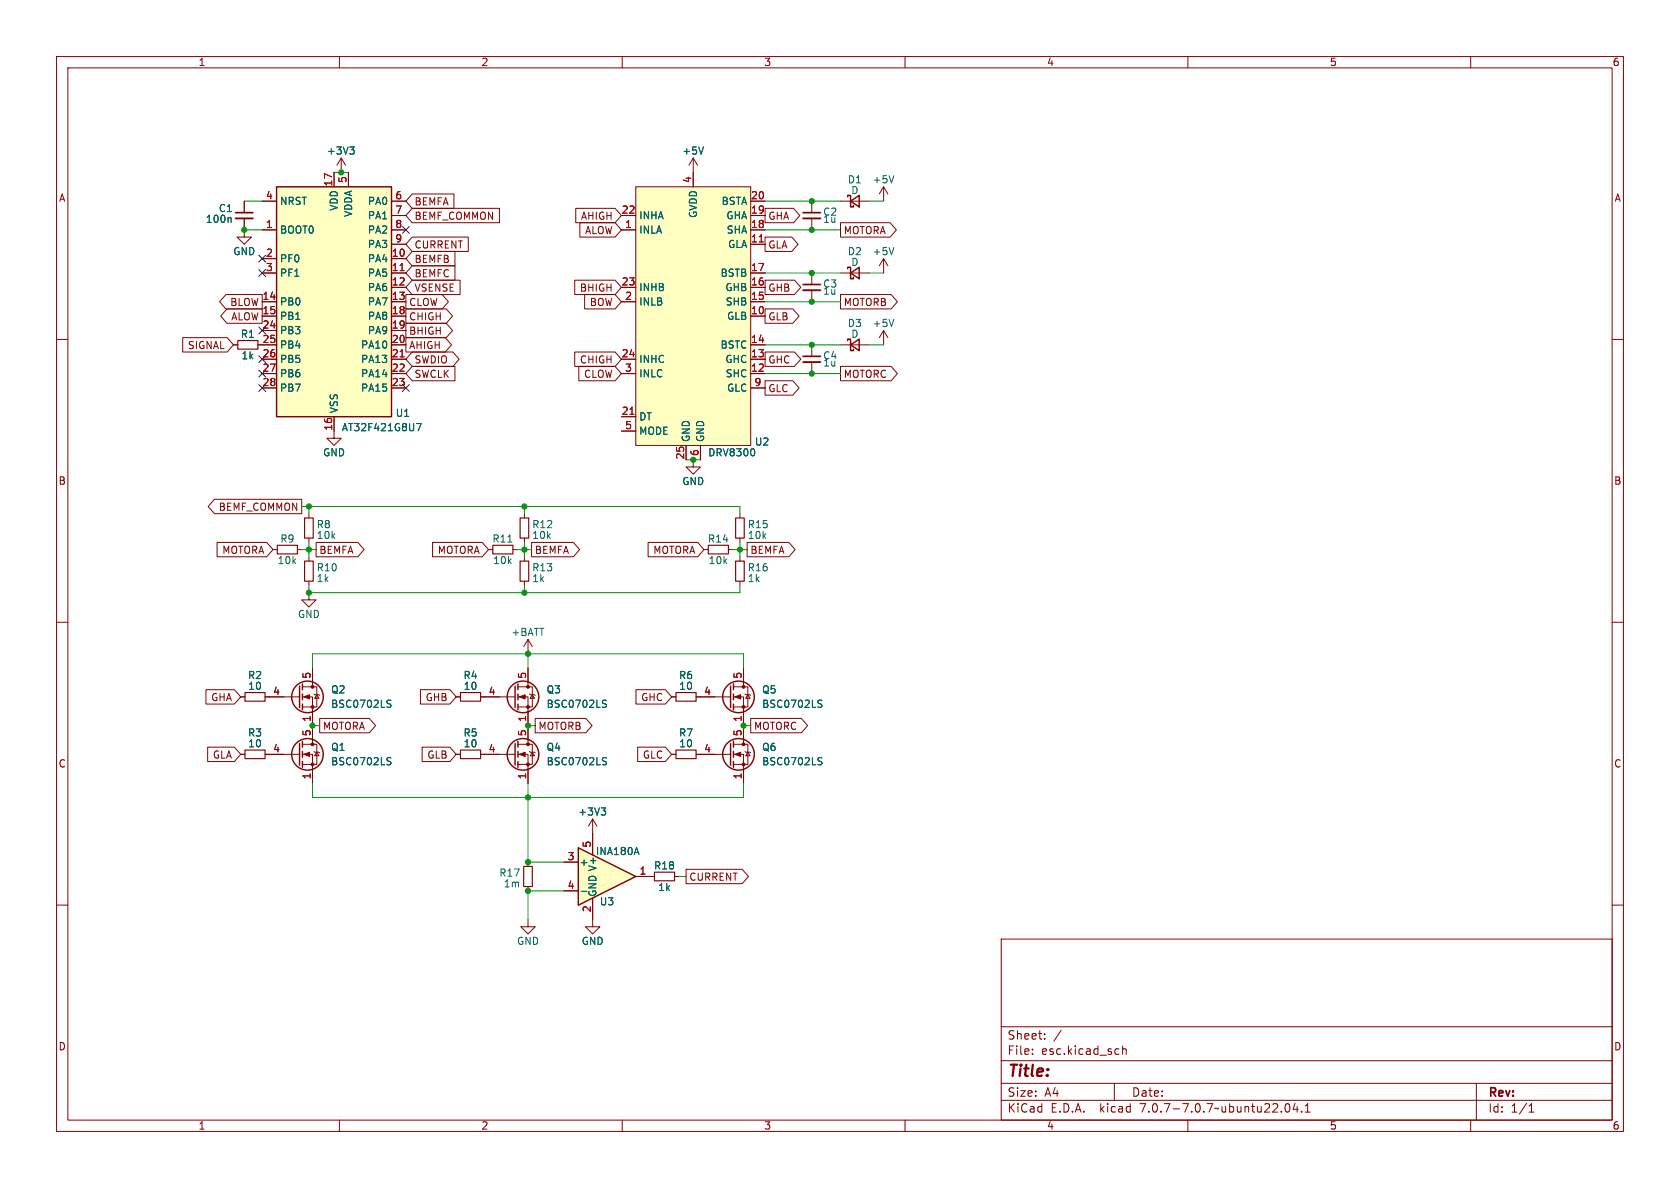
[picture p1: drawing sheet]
<svg xmlns="http://www.w3.org/2000/svg" width="297mm" height="210mm" viewBox="0 0 297 210" stroke-linecap="round" stroke-linejoin="round" font-family="sans-serif">
<g fill="none" stroke="#840000" stroke-width=".18">
<path d="M10 10h277v190h-277zM12 12h273v186h-273zM60 10v2M110 10v2M160 10v2M210 10v2M260 10v2M143.5 35.6v2M143.5 38.6v2M148.6 35.6h5.1M156.2 33l-.8 1.3M156.2 33v2.6"/>
<path d="M156.2 33l.8 1.3M10 60h2M143.5 48.3v2M143.5 51.3v2M148.6 48.3h5.1M156.2 45.7v2.6M156.2 45.7l-.8 1.3M156.2 45.7l.8 1.3M285 60h2M148.6 61h5.1M48.3 97.2h.7M52.6 97.2h.7"/>
<path d="M54.6 90.8v.8M54.6 95.1v.8M54.6 98.4v.8M10 110h2M54.6 104.8v1.2h1.3l-1.3 1.3-1.3-1.3h1.3M54.6 102.7v.8M55.2 118.1v3.3M93.3 113v2.6M93.3 118.1v3.3M93.3 113l-.7 1.3M93.3 113l.8 1.3M285 110h2"/>
<path d="M42.5 133.4h.8M42.5 123.2h.8M46.9 133.4h6.1M46.9 123.2h6.1M53.5 133.4h1.7v5M53.5 131.6h2.5v3.5h-2.5M53.5 123.2h1.7v8.4M53.5 121.4h2.5v3.6h-2.5M55.5 132.8l.1 .2h.8l.1 .1M55.5 122.7l.1 .1h.8l.1 .1M56 133l.4 .6h-.8zM56 122.8l.4 .6h-.8z"/>
<path d="M80.6 133.4h.8M80.6 123.2h.8M85 133.4h6.1M85 123.2h6.1M91.6 133.4h1.7v5M91.6 131.6h2.5v3.5h-2.5M91.6 123.2h1.7v8.4M91.6 121.4h2.5v3.6h-2.5M93.6 132.8l.1 .2h.8l.1 .1M93.6 122.7l.1 .1h.8l.1 .1M94.1 133l.4 .6h-.8zM94.1 122.8l.4 .6h-.8z"/>
<path d="M10 160h2M285 160h2M177 166h108v32h-108zM60 198v2M110 198v2M160 198v2M177 194.5h108M177 191.5h108M177 187.5h108M177 181.5h108M182.5 186.3v.1M182.5 185.5v.1"/>
<path d="M184.7 183.6v.1M184.7 182.8v.1M187.6 182.1l-1.3 2M197 191.5v3M197.7 185.4l.1 .1M197.8 186.3l-.1 .1M198.5 184.9v1.5M198.5 185.5l.2-.1 .3 .1 .1 .9M210 198v2M227.3 195.2l.2-.1a.81 .81 0 0 1 .6 .6 .81 .81 0 0 1-.3 .8l-.1 .1a.81 .81 0 0 1-.4-1.4zM229 195l-.4 1.1h.9M229.3 195.6v1"/>
<path d="M230.1 196.5v.1M230.7 196.6h.9M230.7 195.5l.5-.4v1.5M260 198v2M261 191.5v6.5M270.3 196.6h.9M270.3 195.5l.4-.4v1.5"/>
</g>
<g fill="none" stroke="#840000" stroke-width=".25">
<path d="M149.9 34.8v-.3h.5v2.1h.5v-.3M150.4 35.6l1.5-1.1v2.1zM149.9 47.5v-.3h.5v2.1h.5v-.3M150.4 48.3l1.5-1.1v2.1zM149.9 60.2v-.3h.5v2.1h.5v-.3M150.4 61l1.5-1.1v2.1zM53 121.3v3.8M53 131.4v3.9M53.5 120.9v1M53.5 122.7v1M53.5 124.5v1M53.5 131.1v1"/>
<path d="M53.5 132.8v1.1M53.5 134.6v1M91.1 121.3v3.8M91.1 131.4v3.9M91.6 120.9v1M91.6 122.7v1M91.6 124.5v1M91.6 131.1v1M91.6 132.8v1.1M91.6 134.6v1"/>
<circle cx="54.4" cy="123.2" r="2.79"/>
<circle cx="54.4" cy="133.3" r="2.79"/>
<circle cx="92.5" cy="123.2" r="2.79"/>
<circle cx="92.5" cy="133.3" r="2.79"/>
</g>
<g fill="#840000" stroke="#840000" stroke-width=".18">
<path d="M91.8 133.4l1-.4v.7z"/>
<path d="M91.8 123.2l1-.4v.8z"/>
<path d="M53.7 133.4l1-.4v.7z"/>
<path d="M53.7 123.2l1-.4v.8z"/>
<circle cx="93.3" cy="135.1" r=".25"/>
<circle cx="93.3" cy="131.6" r=".25"/>
<circle cx="93.3" cy="125" r=".25"/>
<circle cx="93.3" cy="121.4" r=".25"/>
<circle cx="55.2" cy="135.1" r=".25"/>
<circle cx="55.2" cy="131.6" r=".25"/>
<circle cx="55.2" cy="125" r=".25"/>
<circle cx="55.2" cy="121.4" r=".25"/>
</g>
<path d="M158 31.1l-.4 1.2M158 43.8l-.4 1.2M68.6 134.5l.4 .2 .1 .3-.2 .2h-.3M68.6 133.9l.5 .1M68.6 124.4l.4 .1 .1 .3-.2 .2h-.3M68.6 123.8h.5M106.7 134.5l.4 .2 .1 .3-.2 .2h-.3M106.7 124.4l.4 .1 .1 .3-.2 .2h-.3M106.7 133.9l.5 .1M106.7 123.8h.5" fill="none" stroke="#006464" stroke-width=".18"/>
<path d="M49 96.4h3.6v1.5h-3.6zM53.8 91.6h1.6v3.5h-1.6zM53.8 99.2h1.6v3.5h-1.6zM43.3 132.6h3.6v1.5h-3.6zM43.3 122.4h3.6v1.6h-3.6zM81.4 132.6h3.6v1.5h-3.6zM81.4 122.4h3.6v1.6h-3.6z" fill="none" stroke="#840000" stroke-width=".2"/>
<path d="M142 38.6h3M142 51.3h3" fill="none" stroke="#840000" stroke-width=".33"/>
<path d="M142 37.6h3M142 50.3h3" fill="none" stroke="#840000" stroke-width=".3"/>
<path d="M102.2 149.9l10.2 5-10.2 5.1z" fill="#ffffc2"/>
<g fill="none" stroke="#840000" stroke-width=".25">
<path d="M48.9 33h20.3v40.7h-20.3zM129.2 121.3v3.8M129.2 131.4v3.9M129.7 120.9v1M129.7 122.7v1M129.7 124.5v1M129.7 131.1v1M129.7 132.8v1.1M129.7 134.6v1M102.2 149.9l10.2 5-10.2 5.1z"/>
<circle cx="130.6" cy="123.2" r="2.79"/>
<circle cx="130.6" cy="133.3" r="2.79"/>
</g>
<g fill="none" stroke="#840000" stroke-width=".18">
<path d="M43.2 38.6v3.3h1.2l-1.2 1.3-1.3-1.3h1.3M43.2 35.6v2M46.4 35.6h2.5M59.1 30.5v2.5M60.3 27.9l-.7 1.3M60.3 27.9v2.6M60.3 27.9l.8 1.3M61.6 30.5v2.5M69.2 35.6h2.6M69.2 38.1h2.6M72.9 36.8h15.4v2.6h-15.4l-1.1-1.3zM72.9 34.3h7.3v2.5h-7.3l-1.1-1.2z"/>
<path d="M101.8 36.8h6.9l1.2 1.3-1.2 1.3h-6.9zM102.5 39.4h6.2l1.2 1.2-1.2 1.3h-6.2zM109.9 38.1h2.5M112.4 33h20.3v45.7h-20.3zM122.6 27.9l-.8 1.3M122.6 27.9v5.1M122.6 27.9l.7 1.3M132.7 35.6h2.6M132.7 38.1h2.6M135.3 36.8h5l1.1 1.3-1.1 1.3h-5zM148.6 39.4h8.8l1.1 1.2-1.1 1.3h-8.8zM32.3 59.7h7.9l1.1 1.3-1.1 1.2h-7.9z"/>
<path d="M39.9 52.1h6.5v2.5h-6.5l-1.1-1.3zM40.1 54.6h6.3v2.6h-6.3l-1.1-1.3zM46.4 40.6h2.5M46.4 45.7h2.5M46.4 48.3h2.5M46.4 53.3h2.5M46.4 55.9h2.5M46.4 58.4h2.5M69.2 40.6h2.6M69.2 45.7h2.6M69.2 48.3h2.6M69.2 50.8h2.6"/>
<path d="M69.2 53.3h2.6M69.2 55.9h2.6M69.2 58.4h2.6M69.2 43.2h2.6M71.8 52.1h6.4l1.1 1.2-1.1 1.3h-6.4zM71.8 54.6h7.1l1.1 1.3-1.1 1.3h-7.1zM71.8 57.1h7.1l1.1 1.3-1.1 1.3h-7.1zM71.8 59.7h6.9l1.1 1.3-1.1 1.2h-6.9zM72.9 44.4h7.5v2.6h-7.5l-1.1-1.3zM72.9 41.9h9.9v2.6h-9.9l-1.1-1.3zM72.9 47h7.5v2.5h-7.5l-1.1-1.2zM72.9 49.5h8.4v2.6h-8.4l-1.1-1.3z"/>
<path d="M101.6 49.5h7.1l1.2 1.3-1.2 1.3h-7.1zM103.4 52.1h5.3l1.2 1.2-1.2 1.3h-5.3zM109.9 40.6h2.5M109.9 50.8h2.5M109.9 53.3h2.5M132.7 40.6h2.6M132.7 48.3h2.6M132.7 50.8h2.6M132.7 53.3h2.6M132.7 55.9h2.6M132.7 43.2h2.6M135.3 49.5h5.2l1.1 1.3-1.1 1.3h-5.2z"/>
<path d="M135.3 54.6h4.9l1.1 1.3-1.1 1.3h-4.9zM135.3 41.9h4.7l1.1 1.3-1.1 1.3h-4.7zM148.6 52.1h8.9l1.2 1.2-1.2 1.3h-8.9zM156.2 58.4l-.8 1.3M156.2 58.4v2.6M156.2 58.4l.8 1.3M41.3 61h.7M45.6 61h3.3M46.4 63.5h2.5M46.4 66h2.5M46.4 68.6h2.5M59.1 73.7v3.8h1.2l-1.2 1.2-1.3-1.2h1.3"/>
<path d="M69.2 61h2.6M69.2 63.5h2.6M69.2 66h2.6M69.2 68.6h2.6M72.9 64.8h7.5v2.5h-7.5l-1.1-1.3zM72.9 62.2h7.2l1.1 1.3-1.1 1.3h-7.2l-1.1-1.3zM101.6 62.2h7.1l1.2 1.3-1.2 1.3h-7.1zM102.3 64.8h6.4l1.2 1.2-1.2 1.3h-6.4zM109.9 63.5h2.5M109.9 66h2.5M109.9 73.7h2.5M109.9 76.2h2.5"/>
<path d="M121.3 78.7v2.6M123.8 78.7v2.6M132.7 61h2.6M132.7 63.5h2.6M132.7 66h2.6M132.7 68.6h2.6M135.3 62.2h5.2l1.1 1.3-1.1 1.3h-5.2zM135.3 67.3h4.9l1.1 1.3-1.1 1.3h-4.9zM143.5 61v2M143.5 64v2M148.6 64.8h8.9l1.2 1.2-1.2 1.3h-8.9zM37.9 88.3h15.4v2.5h-15.4l-1.1-1.3z"/>
<path d="M38.4 95.9h8.7l1.2 1.3-1.2 1.2h-8.7zM55.9 95.9h7.4l1.1 1.3-1.1 1.2h-7.4zM76.5 95.9h8.7l1.2 1.3-1.2 1.2h-8.7zM86.4 97.2h.7M90.7 97.2h.7M92.7 90.8v.8M92.7 95.1v.8M92.7 98.4v.8M94 95.9h7.4l1.1 1.3-1.1 1.2h-7.4zM114.6 95.9h8.7l1.2 1.3-1.2 1.2h-8.7zM122.6 81.3v1.3h1.2l-1.2 1.2-1.3-1.2h1.3M124.5 97.2h.7"/>
<path d="M128.8 97.2h.7M130.8 90.8v.8M130.8 95.1v.8M130.8 98.4v.8M132.1 95.9h7.4l1.1 1.3-1.1 1.2h-7.4zM55.2 118.1v2.6M92.7 102.7v.8M93.3 118.1v2.6M130.8 102.7v.8M131.4 118.1v3.3M36.4 121.9h5l1.1 1.3-1.1 1.3h-5zM36.7 132.1h4.7l1.1 1.3-1.1 1.2h-4.7z"/>
<path d="M42.5 123.2h.8M42.5 133.4h.8M46.9 123.2h3.3M46.9 133.4h3.3M55.2 125.7v5.1M55.2 135.9v2.5M56.5 127h8.8l1.1 1.3-1.1 1.2h-8.8zM74.3 121.9h5.2l1.1 1.3-1.1 1.3h-5.2zM74.6 132.1h4.9l1.1 1.3-1.1 1.2h-4.9zM80.6 123.2h.8M80.6 133.4h.8M85 123.2h3.3"/>
<path d="M85 133.4h3.3M93.3 125.7v5.1M93.3 135.9v2.5M94.6 127h9l1.1 1.3-1.1 1.2h-9zM112.4 121.9h5.2l1.1 1.3-1.1 1.3h-5.2zM112.7 132.1h4.9l1.1 1.3-1.1 1.2h-4.9zM118.7 123.2h.8M118.7 133.4h.8M123.1 123.2h6.1M123.1 133.4h6.1M129.7 123.2h1.7v8.4M129.7 121.4h2.5v3.6h-2.5"/>
<path d="M129.7 133.4h1.7v5M129.7 131.6h2.5v3.5h-2.5M131.7 122.7l.1 .1h.8l.1 .1M131.7 132.8l.1 .2h.8l.1 .1M132.2 122.8l.4 .6h-.8zM132.2 133l.4 .6h-.8zM132.7 127h9l1.1 1.3-1.1 1.2h-9zM93.3 152.4v.8M93.3 156.7v.8M99.7 152.4h2.5M99.7 157.5h2.5M104.8 158.8v5h1.2l-1.2 1.3-1.3-1.3h1.3"/>
<path d="M104.8 144.8v6.3M104.8 144.8l-.8 1.3M104.8 144.8l.7 1.3M112.4 154.9h3.3M119.3 154.9h.7M121.3 153.7h9.9l1.1 1.2-1.1 1.3h-9.9zM93.3 162.6v1.2h1.3l-1.3 1.3-1.2-1.3h1.2"/>
</g>
<g fill="none" stroke="#006464" stroke-width=".18">
<path d="M40.7 38.5l.2 .1v.7M61.8 26h.8l-.4 .5M62.4 26.5l.2 .2v.3l-.2 .2M124.4 26l-.5 1.2M158 56.5l-.4 1.2M73.6 74.9h.9l-.6 1.2M133.4 79.6v.5l-.1 .4M89.8 95.8h.7M68.6 124.4l.4 .1 .1 .3-.2 .2h-.3M68.6 123.8h.5M68.6 134.5l.4 .2 .1 .3-.2 .2h-.3M68.6 133.9l.5 .1"/>
<path d="M106.7 124.4l.4 .1 .1 .3-.2 .2h-.3M106.7 123.8h.5M106.7 134.5l.4 .2 .1 .3-.2 .2h-.3M106.7 133.9l.5 .1M144.8 124.4l.4 .1 .1 .3-.2 .2h-.3M144.8 134.5l.4 .2 .1 .3-.2 .2h-.3M144.8 123.8h.5M144.8 133.9l.5 .1M102.8 157.6h.9M106.3 142.8h.8l-.5 .5M106.8 143.3l.3 .2v.3l-.3 .3M112.5 149.8l.5 1.3"/>
</g>
<path d="M42 60.2h3.6v1.5h-3.6zM87.1 96.4h3.6v1.5h-3.6zM91.9 99.2h1.6v3.5h-1.6zM91.9 91.6h1.6v3.5h-1.6zM125.2 96.4h3.6v1.5h-3.6zM130 91.6h1.6v3.5h-1.6zM130 99.2h1.6v3.5h-1.6zM119.5 122.4h3.6v1.6h-3.6zM119.5 132.6h3.6v1.5h-3.6zM92.6 153.2h1.5v3.5h-1.5zM115.7 154.2h3.6v1.5h-3.6z" fill="none" stroke="#840000" stroke-width=".2"/>
<path d="M41.7 38.6h3M142 64h3" fill="none" stroke="#840000" stroke-width=".33"/>
<path d="M41.7 37.6h3M142 63h3" fill="none" stroke="#840000" stroke-width=".3"/>
<g fill="#840000" stroke="#840000" stroke-width=".18">
<path d="M129.9 123.2l1-.4v.8z"/>
<path d="M129.9 133.4l1-.4v.7z"/>
<circle cx="131.4" cy="125" r=".25"/>
<circle cx="131.4" cy="121.4" r=".25"/>
<circle cx="131.4" cy="135.1" r=".25"/>
<circle cx="131.4" cy="131.6" r=".25"/>
</g>
<g fill="#ffffc2" stroke="#ffffc2" stroke-width=".18">
<path d="M48.9 33h20.3v40.7h-20.3z"/>
<path d="M112.4 33h20.3v45.7h-20.3z"/>
</g>
<path d="M70.7 47.8h.8M134.2 42.8h.8M70.7 63.1h.8M111.4 73.2h.7" fill="none" stroke="#a90000" stroke-width=".18"/>
<g fill="none" stroke="#009600" stroke-width=".18">
<path d="M43.2 35.6h3.2M59.1 30.5h2.5M135.3 35.6h13.3M153.7 35.6h2.5M43.2 40.6h3.2M135.3 48.3h13.3M135.3 53.3h13.3M135.3 40.6h13.3M153.7 48.3h2.5M135.3 61h13.3M135.3 66h13.3M153.7 61h2.5"/>
<path d="M53.3 97.2h2.6M53.3 89.5h77.5v1.3M54.6 89.5v1.3M54.6 95.9v2.5M91.4 97.2h2.6M92.7 89.5v1.3M92.7 95.9v2.5M121.3 81.3h2.5M129.5 97.2h2.6M130.8 95.9v2.5M54.6 103.5v1.3h76.2v-1.3M55.2 118.1v-2.5h76.2v2.5"/>
<path d="M92.7 103.5v1.3M93.3 115.6v2.5M55.2 138.4v2.6h76.2v-2.6M55.2 128.3h1.3M93.3 128.3h1.3M93.3 138.4v14h6.4M131.4 128.3h1.3M99.7 157.5h-6.4v5.1M120 154.9h1.3"/>
</g>
<g fill="none" stroke="#000084" stroke-width=".18">
<path d="M45.7 45.1l1.3 1.2M45.7 47.7l1.3 1.2M45.7 57.8l1.3 1.2M47 45.1l-1.3 1.2M47 47.7l-1.3 1.2M47 57.8l-1.3 1.2M71.1 40l1.3 1.2M72.4 40l-1.3 1.2M45.7 65.4l1.3 1.2M45.7 68l1.3 1.2M45.7 62.9l1.3 1.2M47 65.4l-1.3 1.2"/>
<path d="M47 68l-1.3 1.2M47 62.9l-1.3 1.2M71.1 68l1.3 1.2M72.4 68l-1.3 1.2"/>
</g>
<g fill="#009600" stroke="#009600" stroke-width=".18">
<circle cx="60.3" cy="30.5" r=".46"/>
<circle cx="43.2" cy="40.6" r=".46"/>
<circle cx="92.7" cy="89.5" r=".46"/>
<circle cx="92.7" cy="104.8" r=".46"/>
<circle cx="92.7" cy="97.2" r=".46"/>
<circle cx="55.2" cy="128.3" r=".46"/>
<circle cx="54.6" cy="89.5" r=".46"/>
<circle cx="54.6" cy="104.8" r=".46"/>
<circle cx="54.6" cy="97.2" r=".46"/>
<circle cx="93.3" cy="115.6" r=".46"/>
<circle cx="93.3" cy="128.3" r=".46"/>
<circle cx="130.8" cy="97.2" r=".46"/>
<circle cx="93.3" cy="141" r=".46"/>
<circle cx="93.3" cy="157.5" r=".46"/>
<circle cx="93.3" cy="152.4" r=".46"/>
<circle cx="131.4" cy="128.3" r=".46"/>
<circle cx="143.5" cy="66" r=".46"/>
<circle cx="143.5" cy="61" r=".46"/>
<circle cx="143.5" cy="35.6" r=".46"/>
<circle cx="143.5" cy="40.6" r=".46"/>
<circle cx="143.5" cy="53.3" r=".46"/>
<circle cx="143.5" cy="48.3" r=".46"/>
<circle cx="122.6" cy="81.3" r=".46"/>
</g>
<text font-size="2.8" fill="#840000" x="178" y="190.9">Title:</text>
<g font-size="2.1" fill="#840000">
<text x="178" y="184">Sheet:</text>
<text x="178" y="186.7">File:</text>
<text x="184.1" y="186.7">esc.kicad_sch</text>
<text x="178" y="196.9">KiCad</text>
<text x="178" y="194.1">Size:</text>
<text x="184.7" y="194.1">A4</text>
<text x="185.7" y="196.9">E.D.A.</text>
<text x="194.6" y="196.9">kicad</text>
<text x="200" y="194.1">Date:</text>
<text x="201.8" y="196.9">7.0.7-7.0.7~ubuntu22.04.1</text>
<text x="263" y="194.3">Rev:</text>
<text x="263" y="196.9">Id:</text>
<text x="267.1" y="196.9">1/1</text>
</g>
<g font-size="1.8" fill="#840000">
<text x="35" y="11.9">1</text>
<text x="85" y="11.9">2</text>
<text x="135" y="11.9">3</text>
<text x="185" y="11.9">4</text>
<text x="235" y="11.9">5</text>
<text x="285" y="11.9">6</text>
<text x="10.3" y="35.9">A</text>
<text x="285.3" y="35.9">A</text>
<text x="73.2" y="39.1">BEMF_COMMON</text>
<text x="73.2" y="36.5">BEMFA</text>
<text x="102.6" y="39.1">AHIGH</text>
<text x="103.3" y="41.6">ALOW</text>
<text x="135.7" y="39.1">GHA</text>
<text x="149.1" y="41.6">MOTORA</text>
<text x="73.2" y="46.7">BEMFB</text>
<text x="73.2" y="44.1">CURRENT</text>
<text x="135.7" y="44.1">GLA</text>
<text x="73.2" y="49.2">BEMFC</text>
<text x="73.2" y="51.8">VSENSE</text>
<text x="102.4" y="51.8">BHIGH</text>
<text x="135.7" y="51.8">GHB</text>
<text x="40.6" y="54.3">BLOW</text>
<text x="40.8" y="56.8">ALOW</text>
<text x="72.2" y="54.3">CLOW</text>
<text x="72.2" y="56.8">CHIGH</text>
<text x="72.2" y="59.4">BHIGH</text>
<text x="104.2" y="54.3">BOW</text>
<text x="135.7" y="56.8">GLB</text>
<text x="149.1" y="54.3">MOTORB</text>
<text x="33.1" y="61.9">SIGNAL</text>
<text x="72.2" y="61.9">AHIGH</text>
<text x="73.2" y="64.5">SWDIO</text>
<text x="102.4" y="64.5">CHIGH</text>
<text x="135.7" y="64.5">GHC</text>
<text x="73.2" y="67">SWCLK</text>
<text x="103.1" y="67">CLOW</text>
<text x="135.7" y="69.5">GLC</text>
<text x="149.1" y="67">MOTORC</text>
<text x="10.3" y="85.9">B</text>
<text x="285.3" y="85.9">B</text>
<text x="38.6" y="90.5">BEMF_COMMON</text>
<text x="39.2" y="98.1">MOTORA</text>
<text x="56.4" y="98.1">BEMFA</text>
<text x="77.3" y="98.1">MOTORA</text>
<text x="94.5" y="98.1">BEMFA</text>
<text x="115.4" y="98.1">MOTORA</text>
<text x="132.6" y="98.1">BEMFA</text>
<text x="37.2" y="124.1">GHA</text>
<text x="75.1" y="124.1">GHB</text>
<text x="113.2" y="124.1">GHC</text>
<text x="57" y="129.2">MOTORA</text>
<text x="95.1" y="129.2">MOTORB</text>
<text x="133.2" y="129.2">MOTORC</text>
<text x="10.3" y="135.9">C</text>
<text x="37.5" y="134.3">GLA</text>
<text x="75.4" y="134.3">GLB</text>
<text x="113.5" y="134.3">GLC</text>
<text x="285.3" y="135.9">C</text>
<text x="121.8" y="155.9">CURRENT</text>
<text x="10.3" y="185.9">D</text>
<text x="285.3" y="185.9">D</text>
<text x="35" y="199.9">1</text>
<text x="85" y="199.9">2</text>
<text x="135" y="199.9">3</text>
<text x="185" y="199.9">4</text>
<text x="235" y="199.9">5</text>
<text x="285" y="199.9">6</text>
</g>
<g font-size="1.8" fill="#006464">
<text x="57.7" y="27.5">+3V3</text>
<text x="120.5" y="27.5">+5V</text>
<text x="149.8" y="32.6">D1</text>
<text x="150.4" y="34.5">D</text>
<text x="154.2" y="32.6">+5V</text>
<text x="36.3" y="39.6">100n</text>
<text x="38.6" y="37.7">C1</text>
<text x="49.4" y="41.5">BOOT0</text>
<text x="49.4" y="36.4">NRST</text>
<text x="59.9" y="37.4" transform="rotate(-90 59.9 37.4)">VDD</text>
<text x="62.5" y="38.4" transform="rotate(-90 62.5 38.4)">VDDA</text>
<text x="64.9" y="36.4">PA0</text>
<text x="64.9" y="39">PA1</text>
<text x="64.9" y="41.5">PA2</text>
<text x="112.9" y="41.5">INLA</text>
<text x="112.9" y="39">INHA</text>
<text x="123.4" y="38.6" transform="rotate(-90 123.4 38.6)">GVDD</text>
<text x="127.5" y="36.4">BSTA</text>
<text x="128.3" y="39">GHA</text>
<text x="128.4" y="41.5">SHA</text>
<text x="145.4" y="38.3">C2</text>
<text x="145.4" y="39.6">1u</text>
<text x="41.1" y="45.3">GND</text>
<text x="49.4" y="46.6">PF0</text>
<text x="64.9" y="46.6">PA4</text>
<text x="64.9" y="44">PA3</text>
<text x="128.6" y="44">GLA</text>
<text x="149.8" y="45.3">D2</text>
<text x="150.4" y="47.2">D</text>
<text x="154.2" y="45.3">+5V</text>
<text x="49.4" y="49.1">PF1</text>
<text x="64.9" y="49.1">PA5</text>
<text x="64.9" y="51.7">PA6</text>
<text x="112.9" y="51.7">INHB</text>
<text x="127.3" y="49.1">BSTB</text>
<text x="128.1" y="51.7">GHB</text>
<text x="145.4" y="51">C3</text>
<text x="145.4" y="52.3">1u</text>
<text x="42.5" y="59.9">R1</text>
<text x="49.4" y="54.2">PB0</text>
<text x="49.4" y="56.7">PB1</text>
<text x="49.4" y="59.3">PB3</text>
<text x="64.9" y="54.2">PA7</text>
<text x="64.9" y="56.7">PA8</text>
<text x="64.9" y="59.3">PA9</text>
<text x="112.9" y="54.2">INLB</text>
<text x="128.2" y="54.2">SHB</text>
<text x="128.4" y="56.7">GLB</text>
<text x="149.8" y="58">D3</text>
<text x="150.4" y="59.9">D</text>
<text x="154.2" y="58">+5V</text>
<text x="42.6" y="63.7">1k</text>
<text x="49.4" y="61.8">PB4</text>
<text x="49.4" y="64.4">PB5</text>
<text x="63.7" y="61.8">PA10</text>
<text x="63.7" y="64.4">PA13</text>
<text x="112.9" y="64.4">INHC</text>
<text x="127.3" y="61.8">BSTC</text>
<text x="128.1" y="64.4">GHC</text>
<text x="145.4" y="63.7">C4</text>
<text x="145.4" y="65">1u</text>
<text x="49.4" y="66.9">PB6</text>
<text x="49.4" y="69.4">PB7</text>
<text x="63.7" y="66.9">PA14</text>
<text x="63.7" y="69.4">PA15</text>
<text x="112.9" y="66.9">INLC</text>
<text x="128.2" y="66.9">SHC</text>
<text x="128.4" y="69.4">GLC</text>
<text x="59.9" y="73.2" transform="rotate(-90 59.9 73.2)">VSS</text>
<text x="60.3" y="76.4">AT32F421G8U7</text>
<text x="69.9" y="73.9">U1</text>
<text x="112.9" y="74.5">DT</text>
<text x="112.9" y="77.1">MODE</text>
<text x="57" y="80.9">GND</text>
<text x="122.1" y="78.2" transform="rotate(-90 122.1 78.2)">GND</text>
<text x="124.7" y="78.2" transform="rotate(-90 124.7 78.2)">GND</text>
<text x="125.1" y="80.9">DRV8300</text>
<text x="133.4" y="79">U2</text>
<text x="120.5" y="86">GND</text>
<text x="55.9" y="93.6">R8</text>
<text x="55.9" y="95.5">10k</text>
<text x="94" y="95.5">10k</text>
<text x="94" y="93.6">R12</text>
<text x="132.1" y="95.5">10k</text>
<text x="132.1" y="93.6">R15</text>
<text x="49" y="99.9">10k</text>
<text x="49.5" y="96.1">R9</text>
<text x="55.9" y="101.2">R10</text>
<text x="87" y="96.1">R11</text>
<text x="87.1" y="99.9">10k</text>
<text x="94" y="101.2">R13</text>
<text x="125.1" y="96.1">R14</text>
<text x="125.2" y="99.9">10k</text>
<text x="132.1" y="101.2">R16</text>
<text x="55.9" y="103.1">1k</text>
<text x="94" y="103.1">1k</text>
<text x="132.1" y="103.1">1k</text>
<text x="52.6" y="109.4">GND</text>
<text x="90.3" y="112.6">+BATT</text>
<text x="43.7" y="120.2">R2</text>
<text x="43.8" y="122.1">10</text>
<text x="58.4" y="125.3">BSC0702LS</text>
<text x="58.4" y="122.8">Q2</text>
<text x="81.8" y="120.2">R4</text>
<text x="81.9" y="122.1">10</text>
<text x="96.5" y="125.3">BSC0702LS</text>
<text x="96.5" y="122.8">Q3</text>
<text x="119.9" y="120.2">R6</text>
<text x="120" y="122.1">10</text>
<text x="134.6" y="125.3">BSC0702LS</text>
<text x="134.6" y="122.8">Q5</text>
<text x="43.7" y="130.4">R3</text>
<text x="81.8" y="130.4">R5</text>
<text x="119.9" y="130.4">R7</text>
<text x="43.8" y="132.3">10</text>
<text x="58.4" y="135.5">BSC0702LS</text>
<text x="58.4" y="132.9">Q1</text>
<text x="81.9" y="132.3">10</text>
<text x="96.5" y="135.5">BSC0702LS</text>
<text x="96.5" y="132.9">Q4</text>
<text x="120" y="132.3">10</text>
<text x="134.6" y="135.5">BSC0702LS</text>
<text x="134.6" y="132.9">Q6</text>
<text x="102.1" y="144.4">+3V3</text>
<text x="88.2" y="155.2">R17</text>
<text x="102.4" y="153.3">+</text>
<text x="105.2" y="151.4">INA180A</text>
<text x="115.5" y="153.9">R18</text>
<text x="89" y="157.1">1m</text>
<text x="105.6" y="158.6" transform="rotate(-90 105.6 158.6)">GND V+</text>
<text x="105.9" y="160.2">U3</text>
<text x="116.3" y="157.7">1k</text>
<text x="91.3" y="167.2">GND</text>
<text x="102.7" y="167.2">GND</text>
</g>
<g font-size="1.8" fill="#a90000">
<text x="46.9" y="35.3">4</text>
<text x="58.8" y="33.1" transform="rotate(-90 58.8 33.1)">17</text>
<text x="61.3" y="32.5" transform="rotate(-90 61.3 32.5)">5</text>
<text x="69.8" y="35.3">6</text>
<text x="122.3" y="32.5" transform="rotate(-90 122.3 32.5)">4</text>
<text x="132.7" y="35.3">20</text>
<text x="46.9" y="40.4">1</text>
<text x="69.8" y="37.8">7</text>
<text x="69.8" y="40.4">8</text>
<text x="109.8" y="37.8">22</text>
<text x="110.4" y="40.4">1</text>
<text x="132.7" y="40.4">18</text>
<text x="132.7" y="37.8">19</text>
<text x="46.9" y="45.5">2</text>
<text x="69.2" y="45.5">10</text>
<text x="69.8" y="42.9">9</text>
<text x="132.7" y="42.9">11</text>
<text x="46.3" y="53.1">14</text>
<text x="46.9" y="48">3</text>
<text x="69.2" y="48">11</text>
<text x="69.2" y="50.5">12</text>
<text x="69.2" y="53.1">13</text>
<text x="109.8" y="50.5">23</text>
<text x="110.4" y="53.1">2</text>
<text x="132.7" y="53.1">15</text>
<text x="132.7" y="50.5">16</text>
<text x="132.7" y="48">17</text>
<text x="46.3" y="55.6">15</text>
<text x="46.3" y="58.2">24</text>
<text x="69.2" y="55.6">18</text>
<text x="69.2" y="58.2">19</text>
<text x="132.7" y="55.6">10</text>
<text x="46.3" y="60.7">25</text>
<text x="46.3" y="63.2">26</text>
<text x="46.3" y="65.8">27</text>
<text x="69.2" y="60.7">20</text>
<text x="69.2" y="63.2">21</text>
<text x="69.2" y="65.8">22</text>
<text x="109.8" y="63.2">24</text>
<text x="110.4" y="65.8">3</text>
<text x="132.7" y="65.8">12</text>
<text x="132.7" y="63.2">13</text>
<text x="132.7" y="60.7">14</text>
<text x="46.3" y="68.3">28</text>
<text x="69.2" y="68.3">23</text>
<text x="133.3" y="68.3">9</text>
<text x="58.8" y="76.2" transform="rotate(-90 58.8 76.2)">16</text>
<text x="109.8" y="73.4">21</text>
<text x="110.4" y="75.9">5</text>
<text x="121" y="81.3" transform="rotate(-90 121 81.3)">25</text>
<text x="123.6" y="80.7" transform="rotate(-90 123.6 80.7)">6</text>
<text x="48.2" y="122.9">4</text>
<text x="55" y="120.1" transform="rotate(-90 55 120.1)">5</text>
<text x="86.3" y="122.9">4</text>
<text x="93.1" y="120.1" transform="rotate(-90 93.1 120.1)">5</text>
<text x="124.4" y="122.9">4</text>
<text x="131.2" y="120.1" transform="rotate(-90 131.2 120.1)">5</text>
<text x="55" y="130.2" transform="rotate(-90 55 130.2)">5</text>
<text x="55" y="127.7" transform="rotate(-90 55 127.7)">1</text>
<text x="93.1" y="130.2" transform="rotate(-90 93.1 130.2)">5</text>
<text x="93.1" y="127.7" transform="rotate(-90 93.1 127.7)">1</text>
<text x="131.2" y="130.2" transform="rotate(-90 131.2 130.2)">5</text>
<text x="131.2" y="127.7" transform="rotate(-90 131.2 127.7)">1</text>
<text x="48.2" y="133.1">4</text>
<text x="55" y="137.9" transform="rotate(-90 55 137.9)">1</text>
<text x="86.3" y="133.1">4</text>
<text x="93.1" y="137.9" transform="rotate(-90 93.1 137.9)">1</text>
<text x="124.4" y="133.1">4</text>
<text x="131.2" y="137.9" transform="rotate(-90 131.2 137.9)">1</text>
<text x="104.5" y="149.9" transform="rotate(-90 104.5 149.9)">5</text>
<text x="100.3" y="152.1">3</text>
<text x="113" y="154.7">1</text>
<text x="100.3" y="157.2">4</text>
<text x="104.5" y="161.4" transform="rotate(-90 104.5 161.4)">2</text>
</g>
</svg>
